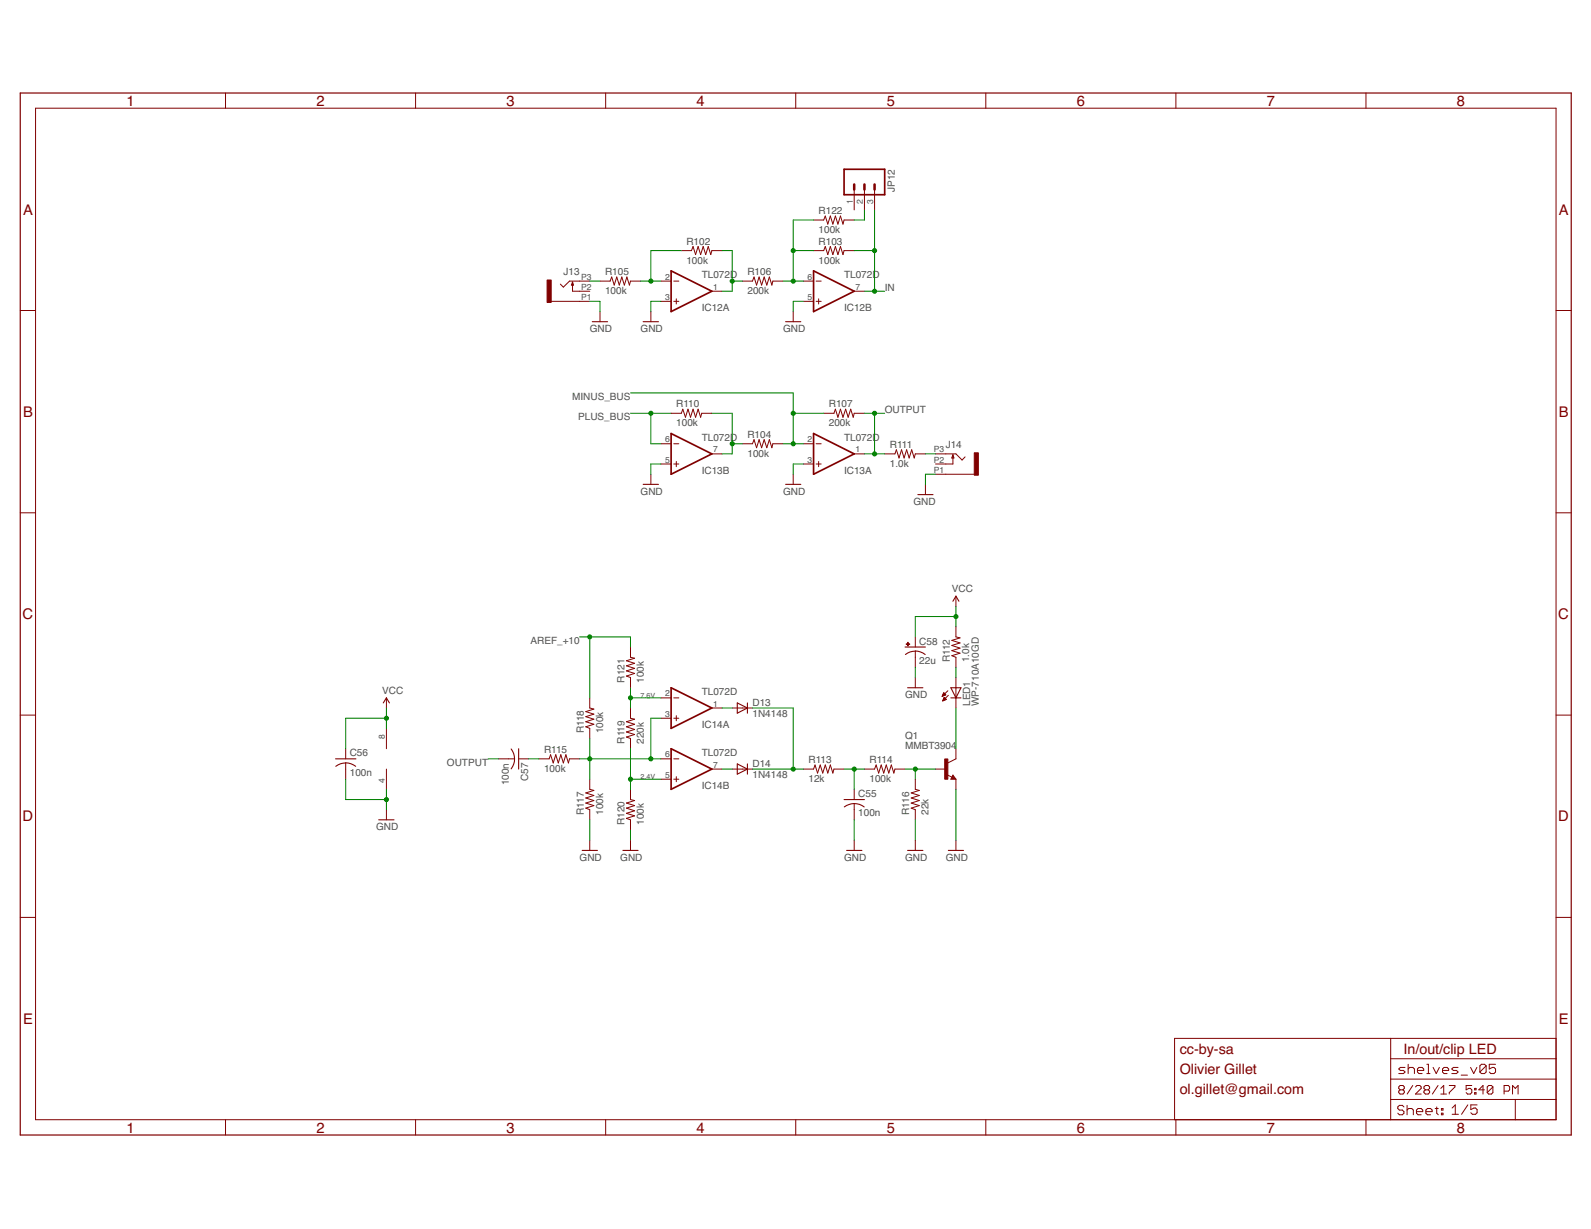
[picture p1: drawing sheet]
<svg xmlns="http://www.w3.org/2000/svg" width="279mm" height="216mm" viewBox="0 0 279 216" stroke-linecap="round" stroke-linejoin="round" font-family="sans-serif">
<g fill="none" stroke="#800000" stroke-width=".18">
<path d="M6.2 19h267.1v177.7h-267.1zM39.6 16.3v2.7M73 16.3v2.7M106.4 16.3v2.7M139.7 16.3v2.7M173.1 16.3v2.7M206.5 16.3v2.7M239.9 16.3v2.7M142.9 38.7h1.8l.2-.7 .5 1.4 .4-1.4 .5 1.4 .4-1.4 .5 1.4 .4-1.4 .4 1.4 .2-.7h1.8M150 33.3v3.6M151.8 33.3v3.6M153.6 33.3v3.6"/>
<path d="M3.6 54.5h2.6M96.8 52.9h6.8M100.5 49.6v1.6h3.1M103.6 49.4h-3.6l-1.1 1-.5-.5M105.4 49.4h1.7l.3-.7 .5 1.4 .4-1.4 .5 1.4 .4-1.4 .4 1.4 .5-1.4 .4 1.4 .2-.7h1.8M105.4 54.7v1.8M114.3 54.7v1.8M116.1 52.9h1.8M116.1 49.4h1.8M118.3 52.9h.9M118.3 49.4h.9M118.8 52.5v.9"/>
<path d="M119.7 44h1.7l.3-.7 .5 1.4 .4-1.4 .4 1.4 .5-1.4 .4 1.4 .5-1.4 .4 1.4 .2-.7h1.8M125 51.2h1.8M130.4 49.4h1.7l.3-.7 .5 1.4 .4-1.4 .5 1.4 .4-1.4 .5 1.4 .4-1.4 .5 1.4 .1-.7h1.8M139.3 54.7v1.8M141.1 52.9h1.8M141.1 49.4h1.8M142.9 44h1.8l.2-.7 .5 1.4 .4-1.4 .5 1.4 .4-1.4 .5 1.4 .4-1.4 .4 1.4 .2-.7h1.8M143.3 52.9h.9M143.3 49.4h.9M143.8 52.5v.9M150 51.2h1.8M273.3 54.5h2.6"/>
<path d="M116.1 78h1.8M117.9 72.6h1.8l.2-.7 .5 1.4 .4-1.4 .5 1.4 .4-1.4 .5 1.4 .4-1.4 .4 1.4 .2-.7h1.8M118.3 78h.9M125 79.7h1.8M130.4 78h1.7l.3-.8 .5 1.5 .4-1.5 .5 1.5 .4-1.5 .5 1.5 .4-1.5 .5 1.5 .1-.7h1.8M141.1 78h1.8M143.3 78h.9M144.7 72.6h1.8l.2-.7 .5 1.4 .4-1.4 .4 1.4 .5-1.4 .4 1.4 .5-1.4 .4 1.4 .2-.7h1.8M150 79.7h1.8M155.4 79.7h1.8l.2-.7 .5 1.5 .4-1.5 .5 1.5 .4-1.5 .5 1.5 .4-1.5 .4 1.5 .2-.8h1.8M164.3 79.7h3.6l1.1 1.1 .5-.5M167.3 79.9v1.6h-3"/>
<path d="M3.6 90.1h2.6M114.3 83.3v1.8M116.1 81.5h1.8M118.3 81.5h.9M118.8 81.1v.9M139.3 83.3v1.8M141.1 81.5h1.8M143.3 81.5h.9M143.8 81.1v.9M162.5 85.1v1.8M164.3 83.3h6.8M273.3 90.1h2.6"/>
<path d="M110.7 113.7v1.8l.7 .1-1.4 .5 1.4 .4-1.4 .5 1.4 .4-1.4 .5 1.4 .4-1.4 .5 .7 .2v1.8M160.7 111.9v1.8M160.7 114.4v2.8M160.7 119v1.8M167.9 104.7v1.8M167.9 110.1v1.8l.7 .2-1.4 .4 1.4 .4-1.4 .5 1.4 .5-1.4 .4 1.4 .4-1.4 .5 .7 .3v1.7M167.9 119v5.4M3.6 125.6h2.6M60.7 131.5v1.8M60.7 134v2.9M67.9 122.6v1.8M67.9 128v3.5"/>
<path d="M67.9 135.1v3.6M87.5 133.3h2.9M91.1 133.3h1.8M94.6 133.3h1.8l.3-.7 .5 1.4 .4-1.4 .4 1.4 .5-1.4 .4 1.4 .5-1.4 .4 1.4 .2-.7h1.8M103.6 122.6v1.8l.7 .2-1.4 .4 1.4 .5-1.4 .4 1.4 .4-1.4 .5 1.4 .4-1.4 .5 .7 .3v1.7M103.6 136.9v1.8l.7 .2-1.4 .4 1.4 .4-1.4 .5 1.4 .4-1.4 .5 1.4 .4-1.4 .5 .7 .2v1.8M110.7 124.4v1.8l.7 .1-1.4 .5 1.4 .4-1.4 .5 1.4 .4-1.4 .5 1.4 .4-1.4 .5 .7 .2v1.8M110.7 138.7v1.8l.7 .1-1.4 .5 1.4 .4-1.4 .5 1.4 .4-1.4 .5 1.4 .4-1.4 .5 .7 .2v1.8M116.1 126.2h1.8M116.1 122.6h1.8M116.1 136.9h1.8M116.1 133.3h1.8"/>
<path d="M118.3 126.2h.9M118.3 122.6h.9M118.3 136.9h.9M118.3 133.3h.9M118.8 125.7v.9M118.8 136.4v.9M125 124.4h1.8M125 135.1h1.8M128.6 124.4h3.5M128.6 135.1h3.5M141.1 135.1h1.8l.2-.7 .5 1.4 .4-1.4 .5 1.4 .4-1.4 .5 1.4 .4-1.4 .5 1.4 .2-.7h1.7M150 138.7v1.8"/>
<path d="M151.8 135.1h1.8l.3-.7 .4 1.4 .4-1.4 .5 1.4 .4-1.4 .5 1.4 .4-1.4 .5 1.4 .2-.7h1.7M160.7 136.9v1.8l.7 .2-1.4 .4 1.4 .4-1.4 .5 1.4 .4-1.4 .5 1.4 .4-1.4 .5 .7 .2v1.8M164.3 135.1h1.8M165.5 122.3h.1M165.5 122.2h.2M165.5 122.2h.3M165.6 122.1h.4M165.6 122h.5M165.6 123.1h.1M165.6 123h.3M165.6 121.9h.4M165.7 121.9h.2"/>
<path d="M165.7 122.9h.3M165.7 122.9h.5M165.7 121.8h.1M165.7 122.8h.4M165.7 121.7l.4 .4-.6 .2zM165.7 121.7h.1M165.7 122.7h.3M165.8 122.6h.1M165.8 122.5l.4 .4-.7 .2zM166.3 136.1l.9 .4M166.5 121.3l-1 1M166.5 122.2l-1 .9"/>
<path d="M167.3 136.2l.6 .7h-.9zM167.9 131.5v1.8l-1.4 .7M167.9 136.9v1.8M273.3 125.6h2.6M67.9 142.2v1.8M103.6 147.6v1.8M110.7 147.6v1.8M150 141.2v2.8M150 147.6v1.8M160.7 147.6v1.8M167.9 147.6v1.8M3.6 161.2h2.6"/>
<path d="M273.3 161.2h2.6M39.6 196.7v2.7M73 196.7v2.7M106.4 196.7v2.7M139.7 196.7v2.7M173.1 196.7v2.7M206.5 196.7v2.7M239.9 196.7v2.7M244.2 193.1h29.1M244.2 182.4v14.3M244.2 189.6h29.1M244.2 186h29.1"/>
<path d="M245.9 191.5l-.3-.3v-.3l.3-.2h.5l.2 .2v.3l-.2 .3M245.9 191.5l-.3 .2v.2l.3 .3h.5l.2-.3v-.2l-.2-.2M245.9 191.5h.5M246.5 194.5l-.2-.3h-.6l-.2 .3v.2l.2 .3h.6l.2 .3v.3l-.2 .2h-.6l-.2-.2M246.7 187.5h-.8l-.3 .3 .3 .2h.6l.2 .3-.2 .3h-.9M247.1 195l.3-.3h.5l.3 .3v.8M247.1 194.2v1.6M247.3 187.8l.3-.3h.5l.3 .3v.8M247.3 187v1.6M248.1 190.7l-1 1.5M248.6 190.9l.2-.2h.5l.3 .2v.3l-1 1h1M248.8 195.3h1.1v-.3l-.3-.3h-.6l-.2 .3v.6l.2 .2h.6"/>
<path d="M248.9 188h1.1v-.2l-.3-.3h-.5l-.3 .3v.5l.3 .3h.5M250.3 191.5l-.2-.3v-.3l.2-.2h.5l.3 .2v.3l-.3 .3M250.3 191.5l-.2 .2v.2l.2 .3h.5l.3-.3v-.2l-.3-.2M250.3 191.5h.5M250.4 195.3h1.1v-.3l-.3-.3h-.5l-.3 .3v.6l.3 .2h.5M250.6 188.6h.5M250.6 187h.2v1.6M251.7 187.5l.5 1.1 .6-1.1M252 194.7h.6M252.3 194.5v1.1l.3 .2M252.5 190.7l-1 1.5M253 192.2h1"/>
<path d="M253 191.2l.5-.5v1.5M253.1 194.7h.3v.3h-.3zM253.1 195.6h.3v.2h-.3zM253.3 188h1.1v-.2l-.3-.3h-.5l-.3 .3v.5l.3 .3h.5M254.5 190.7h1v.2l-1 1v.3M255 194.6l.6-.5v1.6M255 195.7h1.1M256.1 187.5h-.9l-.2 .3 .2 .2h.6l.3 .3-.3 .3h-.8M256.6 188.9h1.1M257.8 194.1l-1.1 1.6M258.3 187.5l.5 1.1 .6-1.1M258.5 190.7h-1v.8l.5-.3h.2l.3 .3v.4l-.3 .3h-.5l-.2-.3"/>
<path d="M259 191.9h.2v.3h-.2zM259 191.2h.2v.3h-.2zM259.4 194.1h-1.1v.8l.5-.3h.3l.3 .3v.6l-.3 .2h-.5l-.3-.2M260.7 191.5h-1l.7-.8v1.5M261 187.2v1.1l-.3 .3h-.5l-.3-.3M261 187.2l-.3-.2h-.5l-.3 .2v1.1M261 187.2l-1.1 1.1M262.2 190.9l-.3-.2h-.5l-.2 .2v1M262.2 190.9v1l-.3 .3h-.5l-.2-.3M262.2 190.9l-1 1M262.6 187h-1.1v.8l.6-.3h.3l.2 .3v.5l-.2 .3h-.6l-.3-.3M264.1 191.7h.8l.2-.2v-.6l-.2-.2h-.8v1.5"/>
<path d="M265.6 192.2v-1.5l.5 .5 .5-.5v1.5M266.1 193.1v3.6M273.3 182.4h-67v14.3"/>
</g>
<path d="M3.6 16.3h272.3v183.1h-272.3z" fill="none" stroke="#800000" stroke-width=".21"/>
<g fill="none" stroke="#800000" stroke-width=".19">
<path d="M100.5 49.6l.2 .5h-.3zM104 56.5h2.7M112.9 56.5h2.7M138 56.5h2.6M167.3 79.9l.2 .6h-.3zM112.9 85.1h2.7M138 85.1h2.6M161.2 86.9h2.7M158.9 113.7h3.6M159 115a2.76 2.76 0 0 1 3.5 0M167.3 105.6l.6-.9 .5 .9M58.9 133.3h3.6"/>
<path d="M60.7 134a3 3 0 0 1 1.8 .6M60.7 134a2.81 2.81 0 0 0-1.7 .6M67.3 123.5l.6-.9 .5 .9M89.8 131.6a2.87 2.87 0 0 1 0 3.5M91.1 131.5v3.6M129.5 123.5l1.8 .9-1.8 .9zM129.5 134.2l1.8 .9-1.8 .9zM131.3 123.5v1.8M131.3 134.2v1.8M159.4 120.8h2.7M167 120.8h1.8l-.9 1.8zM167 122.6h1.8"/>
<path d="M167.3 136.5l.1 .2h-.2l.1-.3 .4 .4h-.5M66.5 144h2.7M102.2 149.4h2.7M109.4 149.4h2.7M148.2 140.5h3.6M148.3 141.8a2.87 2.87 0 0 1 3.5 0M148.7 149.4h2.7M159.4 149.4h2.7M166.5 149.4h2.7"/>
</g>
<path d="M148.2 29.7h7.2v4.5h-7.2zM117.9 47.6l7.1 3.6-7.1 3.5zM142.9 47.6l7.1 3.6-7.1 3.5zM117.9 76.2l7.1 3.5-7.1 3.6zM142.9 76.2l7.1 3.5-7.1 3.6zM117.9 120.8l7.1 3.6-7.1 3.6zM117.9 131.5l7.1 3.6-7.1 3.6z" fill="none" stroke="#800000" stroke-width=".3"/>
<g fill="#800000" stroke="#800000" stroke-width=".18">
<path d="M165.9 133.3h.6v3.6h-.6z"/>
<path d="M159.1 113.1l.7 .1z"/>
<path d="M159.4 112.8l.1 .7z"/>
<path d="M96.1 49.2h.7v3.9h-.7z"/>
<path d="M171.1 79.5h.7v4h-.7z"/>
</g>
<path d="M150 32.4v.9M151.8 32.4v.9M153.6 32.4v.9" fill="none" stroke="#800000" stroke-width=".44"/>
<g fill="none" stroke="#008000" stroke-width=".18">
<path d="M142.9 38.7h-3.6v10.7M151.8 36.9v1.8h-1.8M153.6 36.9v14.3M103.6 52.9h1.8v1.8M103.6 49.4h1.8M112.5 49.4h3.6M116.1 52.9h-1.8v1.8M119.7 44h-5.4v5.4M126.8 44h1.8v7.2h-1.8M128.6 49.4h1.8M137.5 49.4h3.6M139.3 44h3.6"/>
<path d="M141.1 52.9h-1.8v1.8M150 44h3.6M151.8 51.2h3.6M110.7 69h28.6v9M110.7 72.6h7.2M114.3 72.6v5.4h1.8M125 72.6h3.6v7.1h-1.8M128.6 78h1.8M137.5 78h3.6M139.3 72.6h5.4M151.8 72.6h3.6M151.8 79.7h3.6"/>
<path d="M153.6 72.6v7.1M162.5 79.7h1.8M116.1 81.5h-1.8v1.8M141.1 81.5h-1.8v1.8M164.3 83.3h-1.8v1.8M101.8 111.9h8.9v1.8M103.6 111.9v10.7M160.7 117.2v1.8M167.9 108.3h-7.2v3.6M167.9 106.5v3.6M167.9 117.2v1.8M60.7 136.9v3.6h7.2"/>
<path d="M67.9 124.4v3.6M67.9 138.7v3.5M67.9 126.2h-7.2v5.3M85.7 133.3h1.8M92.9 133.3h1.7M101.8 133.3h14.3M103.6 129.7v7.2M110.7 120.8v3.6M110.7 131.5v7.2M110.7 122.6h5.4M110.7 136.9h5.4M116.1 126.2h-1.8v7.1"/>
<path d="M126.8 124.4h1.8M126.8 135.1h1.8M132.1 124.4h7.2v10.7M132.1 135.1h9M148.2 135.1h3.6M150 135.1v3.6M158.9 135.1h5.4M160.7 135.1v1.8M167.9 124.4v7.1M167.9 138.7v8.9M103.6 144v3.6M110.7 145.8v1.8"/>
<path d="M150 144v3.6M160.7 144v3.6"/>
</g>
<g fill="#008000" stroke="#008000" stroke-width=".18">
<circle cx="67.9" cy="140.5" r=".36"/>
<circle cx="167.9" cy="108.3" r=".36"/>
<circle cx="67.9" cy="126.2" r=".36"/>
<circle cx="103.6" cy="111.9" r=".36"/>
<circle cx="153.6" cy="79.7" r=".36"/>
<circle cx="153.6" cy="72.6" r=".36"/>
<circle cx="103.6" cy="133.3" r=".36"/>
<circle cx="114.3" cy="133.3" r=".36"/>
<circle cx="110.7" cy="122.6" r=".36"/>
<circle cx="110.7" cy="136.9" r=".36"/>
<circle cx="139.3" cy="135.1" r=".36"/>
<circle cx="150" cy="135.1" r=".36"/>
<circle cx="160.7" cy="135.1" r=".36"/>
<circle cx="114.3" cy="49.4" r=".36"/>
<circle cx="153.6" cy="51.2" r=".36"/>
<circle cx="153.6" cy="44" r=".36"/>
<circle cx="139.3" cy="49.4" r=".36"/>
<circle cx="139.3" cy="44" r=".36"/>
<circle cx="128.6" cy="49.4" r=".36"/>
<circle cx="114.3" cy="72.6" r=".36"/>
<circle cx="139.3" cy="78" r=".36"/>
<circle cx="139.3" cy="72.6" r=".36"/>
<circle cx="128.6" cy="78" r=".36"/>
</g>
<g font-size="2.6" fill="#800000">
<text x="22.2" y="18.6">1</text>
<text x="55.6" y="18.6">2</text>
<text x="89" y="18.6">3</text>
<text x="122.3" y="18.6">4</text>
<text x="155.7" y="18.6">5</text>
<text x="189.1" y="18.6">6</text>
<text x="222.5" y="18.6">7</text>
<text x="255.8" y="18.6">8</text>
<text x="4" y="37.7">A</text>
<text x="273.7" y="37.7">A</text>
<text x="4" y="73.2">B</text>
<text x="273.7" y="73.2">B</text>
<text x="4" y="108.8">C</text>
<text x="273.7" y="108.8">C</text>
<text x="4" y="144.3">D</text>
<text x="273.7" y="144.3">D</text>
<text x="4" y="179.9">E</text>
<text x="273.7" y="179.9">E</text>
<text x="22.2" y="199">1</text>
<text x="55.6" y="199">2</text>
<text x="89" y="199">3</text>
<text x="122.3" y="199">4</text>
<text x="155.7" y="199">5</text>
<text x="189.1" y="199">6</text>
<text x="222.5" y="199">7</text>
<text x="255.8" y="199">8</text>
</g>
<g font-size="2.5" fill="#800000">
<text x="207.2" y="185.1">cc-by-sa</text>
<text x="246.5" y="185.1">In/out/clip LED</text>
<text x="207.2" y="188.7">Olivier Gillet</text>
<text x="207.2" y="192.2">ol.gillet@gmail.com</text>
</g>
<g font-size="1.8" fill="#505050">
<text x="157.2" y="33.7" transform="rotate(-90 157.2 33.7)">JP12</text>
<text x="143.8" y="41">100k</text>
<text x="143.8" y="37.6">R122</text>
<text x="120.5" y="46.3">100k</text>
<text x="120.5" y="43">R102</text>
<text x="143.8" y="46.3">100k</text>
<text x="143.8" y="43">R103</text>
<text x="99" y="48.3">J13</text>
<text x="106.3" y="51.7">100k</text>
<text x="106.3" y="48.3">R105</text>
<text x="123.2" y="48.8">TL072D</text>
<text x="131.3" y="51.7">200k</text>
<text x="131.3" y="48.3">R106</text>
<text x="148.2" y="48.8">TL072D</text>
<text x="155.4" y="51.2">IN</text>
<text x="103.6" y="58.3">GND</text>
<text x="112.5" y="58.3">GND</text>
<text x="123.2" y="54.6">IC12A</text>
<text x="137.5" y="58.3">GND</text>
<text x="148.2" y="54.6">IC12B</text>
<text x="100.5" y="70.3">MINUS_BUS</text>
<text x="118.8" y="71.5">R110</text>
<text x="145.5" y="71.5">R107</text>
<text x="101.5" y="73.8">PLUS_BUS</text>
<text x="118.8" y="74.9">100k</text>
<text x="123.2" y="77.4">TL072D</text>
<text x="131.3" y="76.9">R104</text>
<text x="145.5" y="74.9">200k</text>
<text x="148.2" y="77.4">TL072D</text>
<text x="155.4" y="72.6">OUTPUT</text>
<text x="123.2" y="83.2">IC13B</text>
<text x="131.3" y="80.3">100k</text>
<text x="148.2" y="83.2">IC13A</text>
<text x="156.3" y="82.1">1.0k</text>
<text x="156.3" y="78.7">R111</text>
<text x="166.1" y="78.7">J14</text>
<text x="112.5" y="86.9">GND</text>
<text x="137.5" y="86.9">GND</text>
<text x="160.4" y="88.7">GND</text>
<text x="167.2" y="104">VCC</text>
<text x="93.2" y="113.1">AREF_+10</text>
<text x="161.4" y="113.2">C58</text>
<text x="109.7" y="119.9" transform="rotate(-90 109.7 119.9)">R121</text>
<text x="113" y="119.9" transform="rotate(-90 113 119.9)">100k</text>
<text x="161.4" y="116.6">22u</text>
<text x="166.8" y="116.3" transform="rotate(-90 166.8 116.3)">R112</text>
<text x="170.2" y="116.3" transform="rotate(-90 170.2 116.3)">1.0k</text>
<text x="67.1" y="121.9">VCC</text>
<text x="123.2" y="122.1">TL072D</text>
<text x="132.2" y="124">D13</text>
<text x="158.9" y="122.6">GND</text>
<text x="170.4" y="124" transform="rotate(-90 170.4 124)">LED1</text>
<text x="171.9" y="124" transform="rotate(-90 171.9 124)">WP-710A10GD</text>
<text x="102.5" y="128.8" transform="rotate(-90 102.5 128.8)">R118</text>
<text x="105.9" y="128.8" transform="rotate(-90 105.9 128.8)">100k</text>
<text x="109.7" y="130.6" transform="rotate(-90 109.7 130.6)">R119</text>
<text x="113" y="130.6" transform="rotate(-90 113 130.6)">220k</text>
<text x="123.2" y="127.9">IC14A</text>
<text x="132.2" y="126">1N4148</text>
<text x="158.9" y="131.5">MMBT3904</text>
<text x="158.9" y="129.7">Q1</text>
<text x="61.4" y="136.3">100n</text>
<text x="61.4" y="132.9">C56</text>
<text x="78.5" y="134.6">OUTPUT</text>
<text x="89.4" y="137.9" transform="rotate(-90 89.4 137.9)">100n</text>
<text x="92.8" y="137.2" transform="rotate(-90 92.8 137.2)">C57</text>
<text x="95.5" y="135.6">100k</text>
<text x="95.5" y="132.3">R115</text>
<text x="123.2" y="132.8">TL072D</text>
<text x="132.2" y="136.7">1N4148</text>
<text x="132.2" y="134.8">D14</text>
<text x="142" y="137.4">12k</text>
<text x="142" y="134">R113</text>
<text x="152.7" y="137.4">100k</text>
<text x="152.7" y="134">R114</text>
<text x="102.5" y="143.1" transform="rotate(-90 102.5 143.1)">R117</text>
<text x="105.9" y="143.1" transform="rotate(-90 105.9 143.1)">100k</text>
<text x="123.2" y="138.6">IC14B</text>
<text x="150.7" y="143.4">100n</text>
<text x="150.7" y="140">C55</text>
<text x="159.7" y="143.1" transform="rotate(-90 159.7 143.1)">R116</text>
<text x="163.1" y="143.1" transform="rotate(-90 163.1 143.1)">22k</text>
<text x="66.1" y="145.8">GND</text>
<text x="109.7" y="144.9" transform="rotate(-90 109.7 144.9)">R120</text>
<text x="113" y="144.9" transform="rotate(-90 113 144.9)">100k</text>
<text x="101.8" y="151.2">GND</text>
<text x="108.9" y="151.2">GND</text>
<text x="148.2" y="151.2">GND</text>
<text x="158.9" y="151.2">GND</text>
<text x="166.1" y="151.2">GND</text>
</g>
<g font-size="1.5" fill="#505050">
<text x="149.8" y="35.8" transform="rotate(-90 149.8 35.8)">1</text>
<text x="151.5" y="35.8" transform="rotate(-90 151.5 35.8)">2</text>
<text x="153.3" y="35.8" transform="rotate(-90 153.3 35.8)">3</text>
<text x="102" y="52.7">P1</text>
<text x="102" y="49.1">P3</text>
<text x="102" y="50.9">P2</text>
<text x="116.8" y="49.1">2</text>
<text x="116.8" y="52.7">3</text>
<text x="125.3" y="50.9">1</text>
<text x="141.8" y="49.1">6</text>
<text x="141.8" y="52.7">5</text>
<text x="150.3" y="50.9">7</text>
<text x="116.8" y="77.7">6</text>
<text x="141.8" y="77.7">2</text>
<text x="116.8" y="81.3">5</text>
<text x="125.3" y="79.5">7</text>
<text x="141.8" y="81.3">3</text>
<text x="150.3" y="79.5">1</text>
<text x="164" y="83.1">P1</text>
<text x="164" y="79.5">P3</text>
<text x="164" y="81.3">P2</text>
<text x="116.8" y="122.3">2</text>
<text x="116.8" y="125.9">3</text>
<text x="125.3" y="124.1">1</text>
<text x="67.6" y="129.9" transform="rotate(-90 67.6 129.9)">8</text>
<text x="67.6" y="137.6" transform="rotate(-90 67.6 137.6)">4</text>
<text x="116.8" y="133.1">6</text>
<text x="116.8" y="136.6">5</text>
<text x="125.3" y="134.8">7</text>
</g>
<g font-size="1.2" fill="#505050">
<text x="112.5" y="122.6">7.6V</text>
<text x="112.5" y="136.9">2.4V</text>
</g>
</svg>
